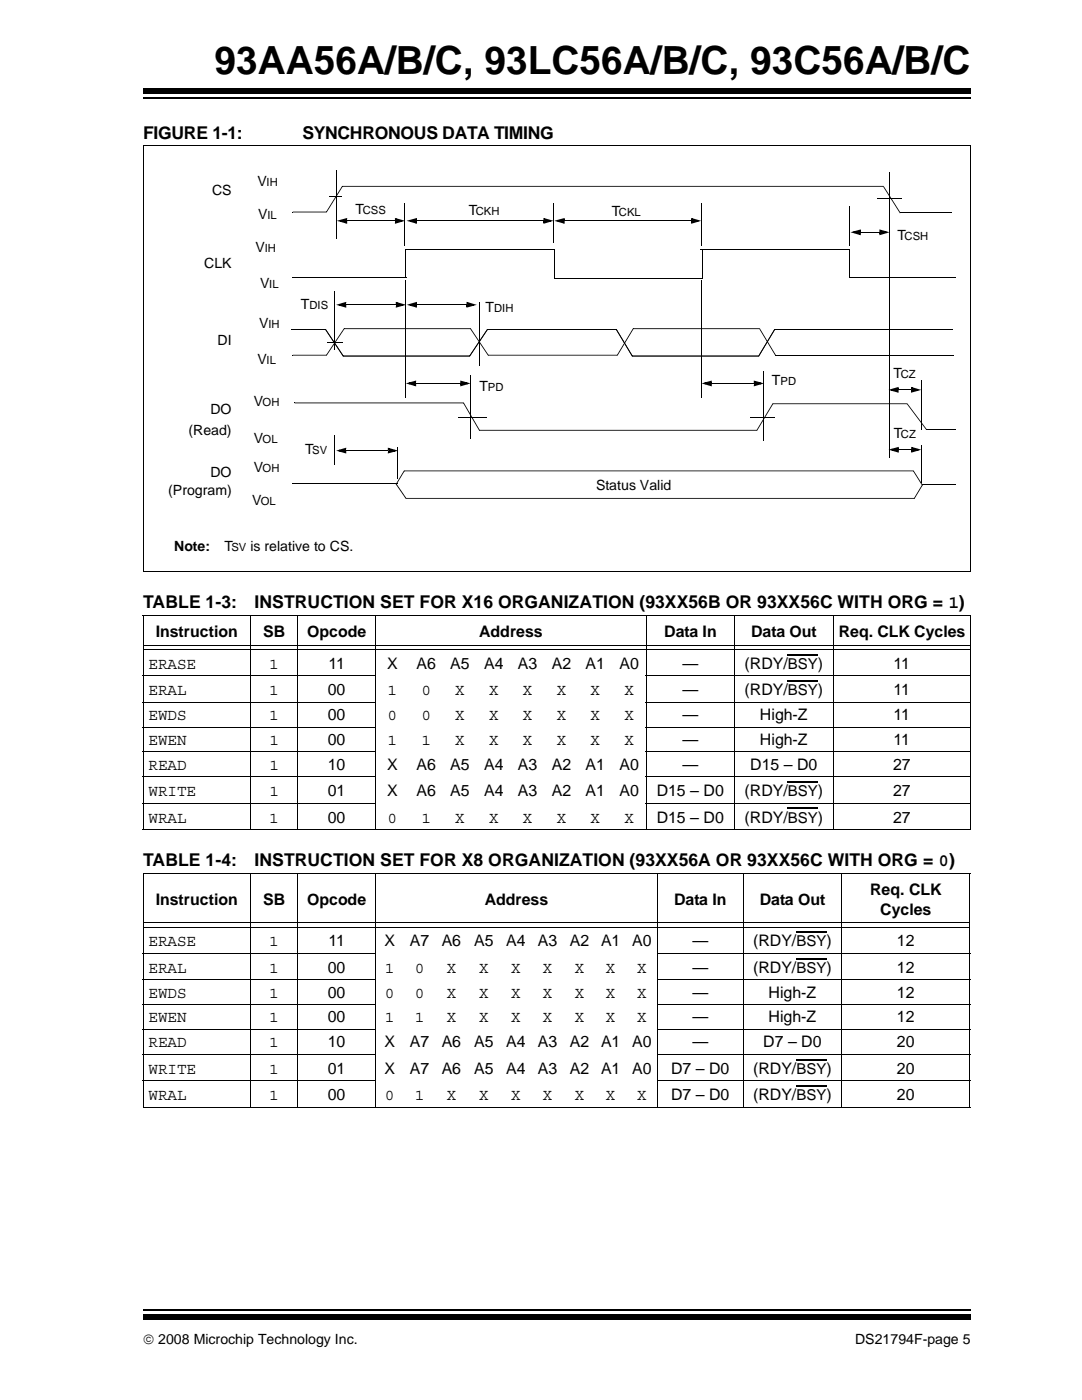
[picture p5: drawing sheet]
<svg xmlns="http://www.w3.org/2000/svg" width="216mm" height="279mm" viewBox="0 0 216 279" stroke-linecap="round" stroke-linejoin="round" font-family="sans-serif">
<path d="M28.6 261.4h165.1" fill="none" stroke="#000" stroke-width=".36"/>
<path d="M28.6 262.4h165.1v1h-165.1z" fill="#000"/>
<path d="M28.6 17.3h165.1v5.4h-165.1z" fill="#fff"/>
<path d="M28.6 19.6h165.1" fill="none" stroke="#000" stroke-width=".36"/>
<path d="M28.6 17.7h165.1v1h-165.1z" fill="#000"/>
<g fill="#fff">
<path d="M197.6 71.3h.6v1h-.6z"/>
<path d="M198.2 71.3h17.7v1h-17.7z"/>
<path d="M197.6 20.5h.6v1h-.6z"/>
<path d="M198.2 20.5h17.7v1h-17.7z"/>
<path d="M197.6 70.6h.5v1h-.5z"/>
<path d="M198.1 70.6h17.8v1h-17.8z"/>
</g>
<path d="M157.2 130.7h6M157.2 136h6M157.2 156.1h6M157.2 161.4h6M158.9 186.1h6M158.9 191.3h6M158.9 211.5h6M158.9 216.7h6" fill="none" stroke="#000" stroke-width=".21"/>
<g fill="none" stroke="#000" stroke-width=".2">
<path d="M28.7 29h165M28.7 28.9v85.1M65.7 39.1h2.5M67.1 34.1v13.5M175.1 39.7h4.9M177.5 34.5v56.9M193.6 29v85.1M58.3 55.4h22.8M66.8 58.1v11.8M69.2 44.1h9.7M80.8 40.7v8.4M80.9 56v23.3"/>
<path d="M80.9 49.7h29.8M81 49.9v5.6M83.1 44.1h25.4M110.5 40.6v8M110.6 55.5h29.4M110.6 49.7v5.9M112.6 44.1h25.4M139.8 49.9h29.8M139.9 40.6v8.5M140.1 56.1v23.3M140.1 49.9v5.6M169.5 41.1v7.8"/>
<path d="M169.5 49.9v5.5M169.5 55.4h21.1M171.7 46.4h3.8M179.6 42.5h10.3M65.2 68.4h3.2M69 60.8h10.1M83 76.5h8.9M83.1 60.8h10.1M93.9 74.8v12.7M95.7 60.2v12.7M142 76.5h8.5M152.4 74v13.9"/>
<path d="M154.6 65.8h35.5M154.7 70.9h35.6M179.3 77.8h2.5M183.8 75.9v9.9M58.3 96.5h21M66.8 87v5.7M69.1 89.9h8.4M79.2 89.1v6.4M91.5 83.4h5.6M149.7 83.4h4.9M179.3 89.7h2.6M183.8 89v7.4"/>
<path d="M183.9 96.6h6.7M184.9 85.7h5.8M28.6 114h165M28.5 122.9h165.2M28.5 134.9h46.5M28.6 123v42.5M28.7 128.8h164.9M28.7 129.7h164.9M50 122.8v42.9M59.4 122.8v42.9M74.9 122.8v42.9M128.9 134.9h64.8"/>
<path d="M128.9 122.8v42.9M146.5 122.8v42.9M166.3 122.8v42.9M193.7 123v42.5M28.5 140.2h46.5M28.5 145.1h46.5M28.5 150.1h46.5M28.5 155h46.5M128.9 140.2h64.8M128.9 145.1h64.8M128.9 150.1h64.8M128.9 155h64.8"/>
<path d="M28.5 160.3h46.5M28.5 165.6h165.2M28.5 174.4h165.1M28.6 174.5v46.4M50 174.3v46.7M59.4 174.3v46.7M74.9 174.3v46.7M128.9 160.3h64.8M131.2 174.3v46.7M148.3 174.3v46.7M168 174.3v46.7M193.5 174.5v46.4"/>
<path d="M28.5 190.3h46.5M28.5 195.6h46.5M28.7 184.2h164.7M28.7 185.1h164.7M131.1 190.3h62.5M131.1 195.6h62.5M28.5 200.5h46.5M28.5 205.4h46.5M28.5 210.4h46.5M28.5 215.7h46.5M131.1 200.5h62.5M131.1 205.4h62.5"/>
<path d="M131.1 210.4h62.5M131.1 215.7h62.5M28.5 221h165.1"/>
</g>
<g fill="#000">
<path d="M67 34l.2 .1zM176.2 37.2l.1-.1 3.4 5.3-.1 .2zM58.3 42.2l.1 .2zM58.4 42.2h6.7l.1 .2-.1-.1 3.2-5.2h108v.2h-108v-.2l.1 .1-3.2 5.2h-6.8zM66.7 58.1h.2zM68.9 43.7h.4v.4h-.4zM67.2 44.1l2.1-.6-.1 .4-1.3 .3-.1-.3 1.4 .4-.2 .3-.1-.5h.4v.6zM78.8 43.5l2 .6-2 .6 .1-.4 1.2-.4 .1 .3-1.3-.3 .1-.3 .2 .5h-.4zM78.8 44.1h.4v.3h-.4zM80.7 40.6l.2 .1zM80.8 55.9l.2 .1zM80.9 49.8l.1 .1z"/>
<path d="M82.8 43.7h.4v.4h-.4zM81.1 44.1l2.1-.6-.1 .4-1.2 .3-.2-.3 1.4 .4-.1 .3-.2-.5h.4v.6zM108.4 43.5l2 .6-2 .6 .2-.4 1.2-.4 .1 .3-1.3-.3 .1-.3 .1 .5h-.4zM108.4 44.1h.4v.3h-.4zM112.3 43.7h.4v.4h-.4zM110.6 44.1l2.1-.6-.2 .4-1.2 .3-.1-.3 1.3 .4-.1 .3-.1-.5h.4v.6zM137.9 43.5l2 .6-2 .6 .1-.4 1.2-.4 .1 .3-1.3-.3 .1-.3 .2 .5h-.4zM137.9 44.1h.4v.3h-.4zM140 56l.1 .1zM140 49.8l.2 .1zM169.5 48.9l.1 .1zM171.4 46h.4v.4h-.4z"/>
<path d="M169.7 46.4l2.1-.6-.2 .4-1.2 .3-.1-.3 1.3 .3-.1 .4-.1-.5h.4v.5zM175.5 45.8l2 .6-2 .5 .1-.4 1.2-.3 .1 .3-1.3-.3 .1-.4 .1 .6h-.3zM175.5 46.4h.3v.3h-.3zM58.2 65.7l.1 .1zM58.3 65.7h6.7l3.6 5.3-.1 .1v-.1h25.2l.1 .1-.2-.1 3.6-5.3h25.8l3.2 5.3v.1v-.1h25.2l.1 .1h-25.4l-3.2-5.3 .2-.1-.1 .1h-25.8v-.1l.1 .1-3.5 5.3h-25.4l-3.5-5.3 .1-.1v.1h-6.7zM58.3 70.8l.1 .2zM58.4 70.8h6.7l.1 .1-.1-.1 3.5-5.3h25.3l3.6 5.3-.1 .2v-.2h25.8l.1 .1-.2-.1 3.2-5.3 25.3 .1v.1h-25.3v-.2l.1 .1-3.2 5.4h-25.8l-3.6-5.4h.2l-.1 .1h-25.2v-.2v.1l-3.5 5.4h-6.8zM68.7 60.5h.4v.3h-.4zM67.1 60.8l2-.6-.1 .4-1.2 .4-.2-.3 1.4 .3-.1 .3-.2-.5h.4v.6zM79 60.2l2 .6-2 .6 .1-.4 1.2-.3 .1 .3-1.3-.4 .1-.3 .1 .5h-.3zM79 60.8h.3v.4h-.3zM82.7 76.2h.3v.3h-.3z"/>
<path d="M82.8 60.5h.4v.3h-.4zM81 76.5l2-.6-.1 .4-1.2 .4-.1-.4 1.3 .4-.1 .3-.1-.5h.3v.6zM81.2 60.8l2-.6-.1 .4-1.2 .4-.2-.3 1.4 .3-.1 .3-.2-.5h.4v.6zM91.8 75.9l2.1 .6-2.1 .6 .2-.4 1.2-.4 .1 .4-1.3-.4 .1-.3 .1 .5h-.4zM91.8 76.5h.4v.4h-.4zM93.1 60.2l2 .6-2 .6 .1-.4 1.2-.3 .1 .3-1.3-.4 .1-.3 .2 .5h-.4zM93.1 60.8h.4v.4h-.4zM141.7 76.2h.3v.3h-.3zM142 76.4v.2zM140 76.5l2-.6-.1 .4-1.2 .4-.1-.4 1.3 .4-.1 .3-.1-.5h.3v.6zM150.4 75.9l2 .6-2 .6 .1-.4 1.3-.4 .1 .4-1.4-.4 .1-.3 .2 .5h-.4zM150.4 76.5h.4v.4h-.4z"/>
<path d="M154.5 65.7l.1 .1-3.1 5.3-.2-.1zM151.5 65.6h.1l3.2 5.2-.1 .2zM178.9 77.4h.4v.4h-.4zM179.2 77.7l.1 .2zM177.3 77.8l2-.6-.1 .4-1.3 .4-.1-.4 1.4 .4-.1 .3-.2-.5h.4v.6zM181.8 77.2l2 .6-2 .6 .1-.4 1.2-.4 .1 .4-1.3-.4 .1-.3 .1 .5h-.3zM181.8 77.8h.3v.3h-.3zM58.7 80.3l.1 .2zM58.8 80.3h33.7l3.2 5.5v.2v-.2h55.3l.1 .1-.1-.1 3.2-5.3h26.9l-.1 .2h-26.8v-.2l.1 .1-3.2 5.4h-55.5l-3.2-5.5 .2-.1-.1 .1h-33.7zM66.7 86.9l.2 .1zM68.7 89.6h.4v.3h-.4zM69 89.9l.1 .1z"/>
<path d="M67.1 89.9l2-.6-.1 .4-1.2 .4-.2-.3 1.4 .3-.1 .3-.2-.5h.4v.6zM77.4 89.3l2.1 .6-2.1 .6 .1-.4 1.2-.3 .1 .3-1.3-.4 .1-.3 .1 .5h-.3zM77.4 89.9h.3v.4h-.3zM80.6 93.9h101.7l1.8 2.9-1.6 2.7h-101.5v-.1h101.4v.1v-.1l1.6-2.6 .1 .1h-.1l-1.8-2.9 .1-.1-.1 .2h-101.6v-.2l.1 .1-1.6 2.7-.1-.1zM79 96.6h.1l2 2.8-.2 .1zM179 89.4h.3v.3h-.3zM179.3 89.7v.1zM177.3 89.7l2-.5-.1 .4-1.2 .3-.1-.3 1.3 .3-.1 .4-.1-.6h.3v.6zM181 80.6l.1-.1 3.8 5.2v.1zM181.8 89.2l2 .5-2 .6 .1-.4 1.3-.3 .1 .3-1.4-.3 .2-.4 .1 .5h-.4zM181.8 89.7h.4v.4h-.4z"/>
</g>
<g fill="#000">
<path d="M67.9 44.1l1.2-.4v.7zM79 43.7l1.2 .4-1.2 .3zM81.8 44.1l1.2-.4v.7zM108.6 43.7l1.2 .4-1.2 .3zM111.3 44.1l1.2-.4v.7zM138.1 43.7l1.2 .4-1.2 .3zM170.4 46.4l1.2-.4v.7zM175.6 46l1.2 .4-1.2 .3zM67.7 60.8l1.2-.3v.7zM79.1 60.5l1.3 .3-1.3 .4zM81.6 76.5l1.3-.3v.7zM81.8 60.8l1.2-.3v.7z"/>
<path d="M92 76.2l1.2 .3-1.2 .4zM93.3 60.5l1.2 .3-1.2 .4zM140.7 76.5l1.2-.3v.7zM150.6 76.2l1.2 .3-1.2 .4zM177.9 77.8l1.2-.4v.7zM181.9 77.4l1.3 .4-1.3 .3zM67.7 89.9l1.2-.3v.7zM77.6 89.6l1.2 .3-1.2 .4zM177.9 89.7l1.3-.3v.7zM182 89.4l1.2 .3-1.2 .4z"/>
</g>
<text font-size="7.7" x="42.8" y="14.7">93AA56A/B/C, 93LC56A/B/C, 93C56A/B/C</text>
<g font-size="3.5">
<text x="28.6" y="27.7">FIGURE 1-1:</text>
<text x="60.3" y="27.7">SYNCHRONOUS DATA TIMING</text>
<text x="28.6" y="121.4">TABLE 1-3:</text>
<text x="50.8" y="121.4">INSTRUCTION SET FOR X16 ORGANIZATION (93XX56B OR 93XX56C WITH ORG = 1)</text>
<text x="28.6" y="172.9">TABLE 1-4:</text>
<text x="50.8" y="172.9">INSTRUCTION SET FOR X8 ORGANIZATION (93XX56A OR 93XX56C WITH ORG = 0)</text>
</g>
<g font-size="3.2">
<text x="31.1" y="127.1">Instruction</text>
<text x="52.5" y="127.1">SB</text>
<text x="61.3" y="127.1">Opcode</text>
<text x="95.6" y="127.1">Address</text>
<text x="132.5" y="127.1">Data In</text>
<text x="149.9" y="127.1">Data Out</text>
<text x="167.4" y="127.1">Req. CLK Cycles</text>
<text x="29.6" y="133.5">ERASE</text>
<text x="53.7" y="133.5">1</text>
<text x="65.5" y="133.5">11</text>
<text x="77.2" y="133.5">X</text>
<text x="83.1" y="133.5">A6</text>
<text x="89.9" y="133.5">A5</text>
<text x="96.6" y="133.5">A4</text>
<text x="103.4" y="133.5">A3</text>
<text x="110.1" y="133.5">A2</text>
<text x="116.9" y="133.5">A1</text>
<text x="123.6" y="133.5">A0</text>
<text x="136.2" y="133.5">—</text>
<text x="148.6" y="133.5">(RDY/BSY)</text>
<text x="178.3" y="133.5">11</text>
<text x="29.6" y="138.8">ERAL</text>
<text x="29.6" y="143.7">EWDS</text>
<text x="53.7" y="138.8">1</text>
<text x="53.7" y="143.7">1</text>
<text x="65.4" y="138.8">00</text>
<text x="65.4" y="143.7">00</text>
<text x="77.3" y="138.8">1</text>
<text x="77.3" y="143.7">0</text>
<text x="84.1" y="138.8">0</text>
<text x="84.1" y="143.7">0</text>
<text x="90.8" y="138.8">X</text>
<text x="90.8" y="143.7">X</text>
<text x="97.6" y="138.8">X</text>
<text x="97.6" y="143.7">X</text>
<text x="104.4" y="138.8">X</text>
<text x="104.4" y="143.7">X</text>
<text x="111.1" y="138.8">X</text>
<text x="111.1" y="143.7">X</text>
<text x="117.9" y="138.8">X</text>
<text x="117.9" y="143.7">X</text>
<text x="124.6" y="138.8">X</text>
<text x="124.6" y="143.7">X</text>
<text x="136.2" y="138.8">—</text>
<text x="136.2" y="143.7">—</text>
<text x="148.6" y="138.8">(RDY/BSY)</text>
<text x="151.6" y="143.7">High-Z</text>
<text x="178.3" y="143.7">11</text>
<text x="178.3" y="138.8">11</text>
<text x="29.6" y="148.7">EWEN</text>
<text x="53.7" y="148.7">1</text>
<text x="65.4" y="148.7">00</text>
<text x="77.3" y="148.7">1</text>
<text x="84.1" y="148.7">1</text>
<text x="90.8" y="148.7">X</text>
<text x="97.6" y="148.7">X</text>
<text x="104.4" y="148.7">X</text>
<text x="111.1" y="148.7">X</text>
<text x="117.9" y="148.7">X</text>
<text x="124.6" y="148.7">X</text>
<text x="136.2" y="148.7">—</text>
<text x="151.6" y="148.7">High-Z</text>
<text x="178.3" y="148.7">11</text>
<text x="29.6" y="153.6">READ</text>
<text x="53.7" y="153.6">1</text>
<text x="65.4" y="153.6">10</text>
<text x="77.2" y="153.6">X</text>
<text x="83.1" y="153.6">A6</text>
<text x="89.9" y="153.6">A5</text>
<text x="96.6" y="153.6">A4</text>
<text x="103.4" y="153.6">A3</text>
<text x="110.1" y="153.6">A2</text>
<text x="116.9" y="153.6">A1</text>
<text x="123.6" y="153.6">A0</text>
<text x="136.2" y="153.6">—</text>
<text x="149.7" y="153.6">D15 – D0</text>
<text x="178.2" y="153.6">27</text>
<text x="29.6" y="158.9">WRITE</text>
<text x="53.7" y="158.9">1</text>
<text x="65.4" y="158.9">01</text>
<text x="77.2" y="158.9">X</text>
<text x="83.1" y="158.9">A6</text>
<text x="89.9" y="158.9">A5</text>
<text x="96.6" y="158.9">A4</text>
<text x="103.4" y="158.9">A3</text>
<text x="110.1" y="158.9">A2</text>
<text x="116.9" y="158.9">A1</text>
<text x="123.6" y="158.9">A0</text>
<text x="131" y="158.9">D15 – D0</text>
<text x="148.6" y="158.9">(RDY/BSY)</text>
<text x="178.2" y="158.9">27</text>
<text x="29.6" y="164.2">WRAL</text>
<text x="53.7" y="164.2">1</text>
<text x="65.4" y="164.2">00</text>
<text x="77.3" y="164.2">0</text>
<text x="84.1" y="164.2">1</text>
<text x="90.8" y="164.2">X</text>
<text x="97.6" y="164.2">X</text>
<text x="104.4" y="164.2">X</text>
<text x="111.1" y="164.2">X</text>
<text x="117.9" y="164.2">X</text>
<text x="124.6" y="164.2">X</text>
<text x="131" y="164.2">D15 – D0</text>
<text x="148.6" y="164.2">(RDY/BSY)</text>
<text x="178.2" y="164.2">27</text>
<text x="173.6" y="178.6">Req. CLK</text>
<text x="31.1" y="180.6">Instruction</text>
<text x="52.5" y="180.6">SB</text>
<text x="61.3" y="180.6">Opcode</text>
<text x="96.7" y="180.6">Address</text>
<text x="134.5" y="180.6">Data In</text>
<text x="151.6" y="180.6">Data Out</text>
<text x="175.6" y="182.5">Cycles</text>
<text x="29.6" y="188.9">ERASE</text>
<text x="53.7" y="188.9">1</text>
<text x="65.5" y="188.9">11</text>
<text x="76.7" y="188.9">X</text>
<text x="81.8" y="188.9">A7</text>
<text x="88.1" y="188.9">A6</text>
<text x="94.6" y="188.9">A5</text>
<text x="101" y="188.9">A4</text>
<text x="107.3" y="188.9">A3</text>
<text x="113.7" y="188.9">A2</text>
<text x="119.9" y="188.9">A1</text>
<text x="126.1" y="188.9">A0</text>
<text x="138.2" y="188.9">—</text>
<text x="150.3" y="188.9">(RDY/BSY)</text>
<text x="179" y="188.9">12</text>
<text x="29.6" y="194.2">ERAL</text>
<text x="53.7" y="194.2">1</text>
<text x="65.4" y="194.2">00</text>
<text x="76.8" y="194.2">1</text>
<text x="82.8" y="194.2">0</text>
<text x="89.1" y="194.2">X</text>
<text x="95.6" y="194.2">X</text>
<text x="102" y="194.2">X</text>
<text x="108.3" y="194.2">X</text>
<text x="114.7" y="194.2">X</text>
<text x="120.9" y="194.2">X</text>
<text x="127.1" y="194.2">X</text>
<text x="138.2" y="194.2">—</text>
<text x="150.3" y="194.2">(RDY/BSY)</text>
<text x="179" y="194.2">12</text>
<text x="29.6" y="199.1">EWDS</text>
<text x="53.7" y="199.1">1</text>
<text x="65.4" y="199.1">00</text>
<text x="76.8" y="199.1">0</text>
<text x="82.8" y="199.1">0</text>
<text x="89.1" y="199.1">X</text>
<text x="95.6" y="199.1">X</text>
<text x="102" y="199.1">X</text>
<text x="108.3" y="199.1">X</text>
<text x="114.7" y="199.1">X</text>
<text x="120.9" y="199.1">X</text>
<text x="127.1" y="199.1">X</text>
<text x="138.2" y="199.1">—</text>
<text x="153.4" y="199.1">High-Z</text>
<text x="179" y="199.1">12</text>
<text x="29.6" y="204">EWEN</text>
<text x="29.6" y="209">READ</text>
<text x="53.7" y="204">1</text>
<text x="53.7" y="209">1</text>
<text x="65.4" y="204">00</text>
<text x="65.4" y="209">10</text>
<text x="76.7" y="209">X</text>
<text x="76.8" y="204">1</text>
<text x="81.8" y="209">A7</text>
<text x="82.8" y="204">1</text>
<text x="88.1" y="209">A6</text>
<text x="89.1" y="204">X</text>
<text x="94.6" y="209">A5</text>
<text x="95.6" y="204">X</text>
<text x="101" y="209">A4</text>
<text x="102" y="204">X</text>
<text x="107.3" y="209">A3</text>
<text x="108.3" y="204">X</text>
<text x="113.7" y="209">A2</text>
<text x="114.7" y="204">X</text>
<text x="119.9" y="209">A1</text>
<text x="120.9" y="204">X</text>
<text x="126.1" y="209">A0</text>
<text x="127.1" y="204">X</text>
<text x="138.2" y="209">—</text>
<text x="138.2" y="204">—</text>
<text x="152.3" y="209">D7 – D0</text>
<text x="153.4" y="204">High-Z</text>
<text x="179" y="209">20</text>
<text x="179" y="204">12</text>
<text x="29.6" y="214.3">WRITE</text>
<text x="53.7" y="214.3">1</text>
<text x="65.4" y="214.3">01</text>
<text x="76.7" y="214.3">X</text>
<text x="81.8" y="214.3">A7</text>
<text x="88.1" y="214.3">A6</text>
<text x="94.6" y="214.3">A5</text>
<text x="101" y="214.3">A4</text>
<text x="107.3" y="214.3">A3</text>
<text x="113.7" y="214.3">A2</text>
<text x="119.9" y="214.3">A1</text>
<text x="126.1" y="214.3">A0</text>
<text x="133.9" y="214.3">D7 – D0</text>
<text x="150.3" y="214.3">(RDY/BSY)</text>
<text x="179" y="214.3">20</text>
<text x="29.6" y="219.6">WRAL</text>
<text x="53.7" y="219.6">1</text>
<text x="65.4" y="219.6">00</text>
<text x="76.8" y="219.6">0</text>
<text x="82.8" y="219.6">1</text>
<text x="89.1" y="219.6">X</text>
<text x="95.6" y="219.6">X</text>
<text x="102" y="219.6">X</text>
<text x="108.3" y="219.6">X</text>
<text x="114.7" y="219.6">X</text>
<text x="120.9" y="219.6">X</text>
<text x="127.1" y="219.6">X</text>
<text x="133.9" y="219.6">D7 – D0</text>
<text x="150.3" y="219.6">(RDY/BSY)</text>
<text x="179" y="219.6">20</text>
</g>
<g font-size="2.8">
<text x="42.3" y="38.9">CS</text>
<text x="51.4" y="37">V</text>
<text x="51.5" y="43.7">V</text>
<text x="71" y="42.7">T</text>
<text x="93.5" y="42.8">T</text>
<text x="122.1" y="43.2">T</text>
<text x="179.1" y="47.9">T</text>
<text x="40.7" y="53.4">CLK</text>
<text x="51" y="50.2">V</text>
<text x="51.9" y="57.5">V</text>
<text x="51.7" y="65.4">V</text>
<text x="60" y="61.7">T</text>
<text x="96.9" y="62.2">T</text>
<text x="43.4" y="68.8">DI</text>
<text x="51.4" y="72.6">V</text>
<text x="154" y="76.9">T</text>
<text x="178.3" y="75.5">T</text>
<text x="42" y="82.7">DO</text>
<text x="50.7" y="81.1">V</text>
<text x="95.7" y="78.1">T</text>
<text x="37.6" y="86.8">(Read)</text>
<text x="50.7" y="88.3">V</text>
<text x="178.4" y="87.5">T</text>
<text x="42" y="95.2">DO</text>
<text x="50.7" y="94.2">V</text>
<text x="60.9" y="90.6">T</text>
<text x="33.5" y="98.7">(Program)</text>
<text x="50.3" y="100.9">V</text>
<text x="118.9" y="97.9">Status Valid</text>
<text x="34.7" y="110">Note:</text>
<text x="44.8" y="110">T</text>
<text x="50" y="110">is relative to CS.</text>
<text x="28.6" y="268.1">© 2008 Microchip Technology Inc.</text>
<text x="170.6" y="268.1">DS21794F-page 5</text>
</g>
<g font-size="2.2">
<text x="53.2" y="37">IH</text>
<text x="53.4" y="43.7">IL</text>
<text x="72.4" y="42.7">CSS</text>
<text x="94.9" y="42.8">CKH</text>
<text x="123.5" y="43.2">CKL</text>
<text x="180.5" y="47.9">CSH</text>
<text x="52.9" y="50.2">IH</text>
<text x="53.7" y="57.5">IL</text>
<text x="53.6" y="65.4">IH</text>
<text x="61.7" y="61.7">DIS</text>
<text x="98.6" y="62.2">DIH</text>
<text x="53.2" y="72.6">IL</text>
<text x="155.7" y="76.9">PD</text>
<text x="179.7" y="75.5">CZ</text>
<text x="52.4" y="81.1">OH</text>
<text x="97.4" y="78.1">PD</text>
<text x="52.4" y="88.3">OL</text>
<text x="179.8" y="87.5">CZ</text>
<text x="52.4" y="94.2">OH</text>
<text x="62.3" y="90.6">SV</text>
<text x="52" y="100.9">OL</text>
<text x="46.2" y="110">SV</text>
</g>
</svg>
